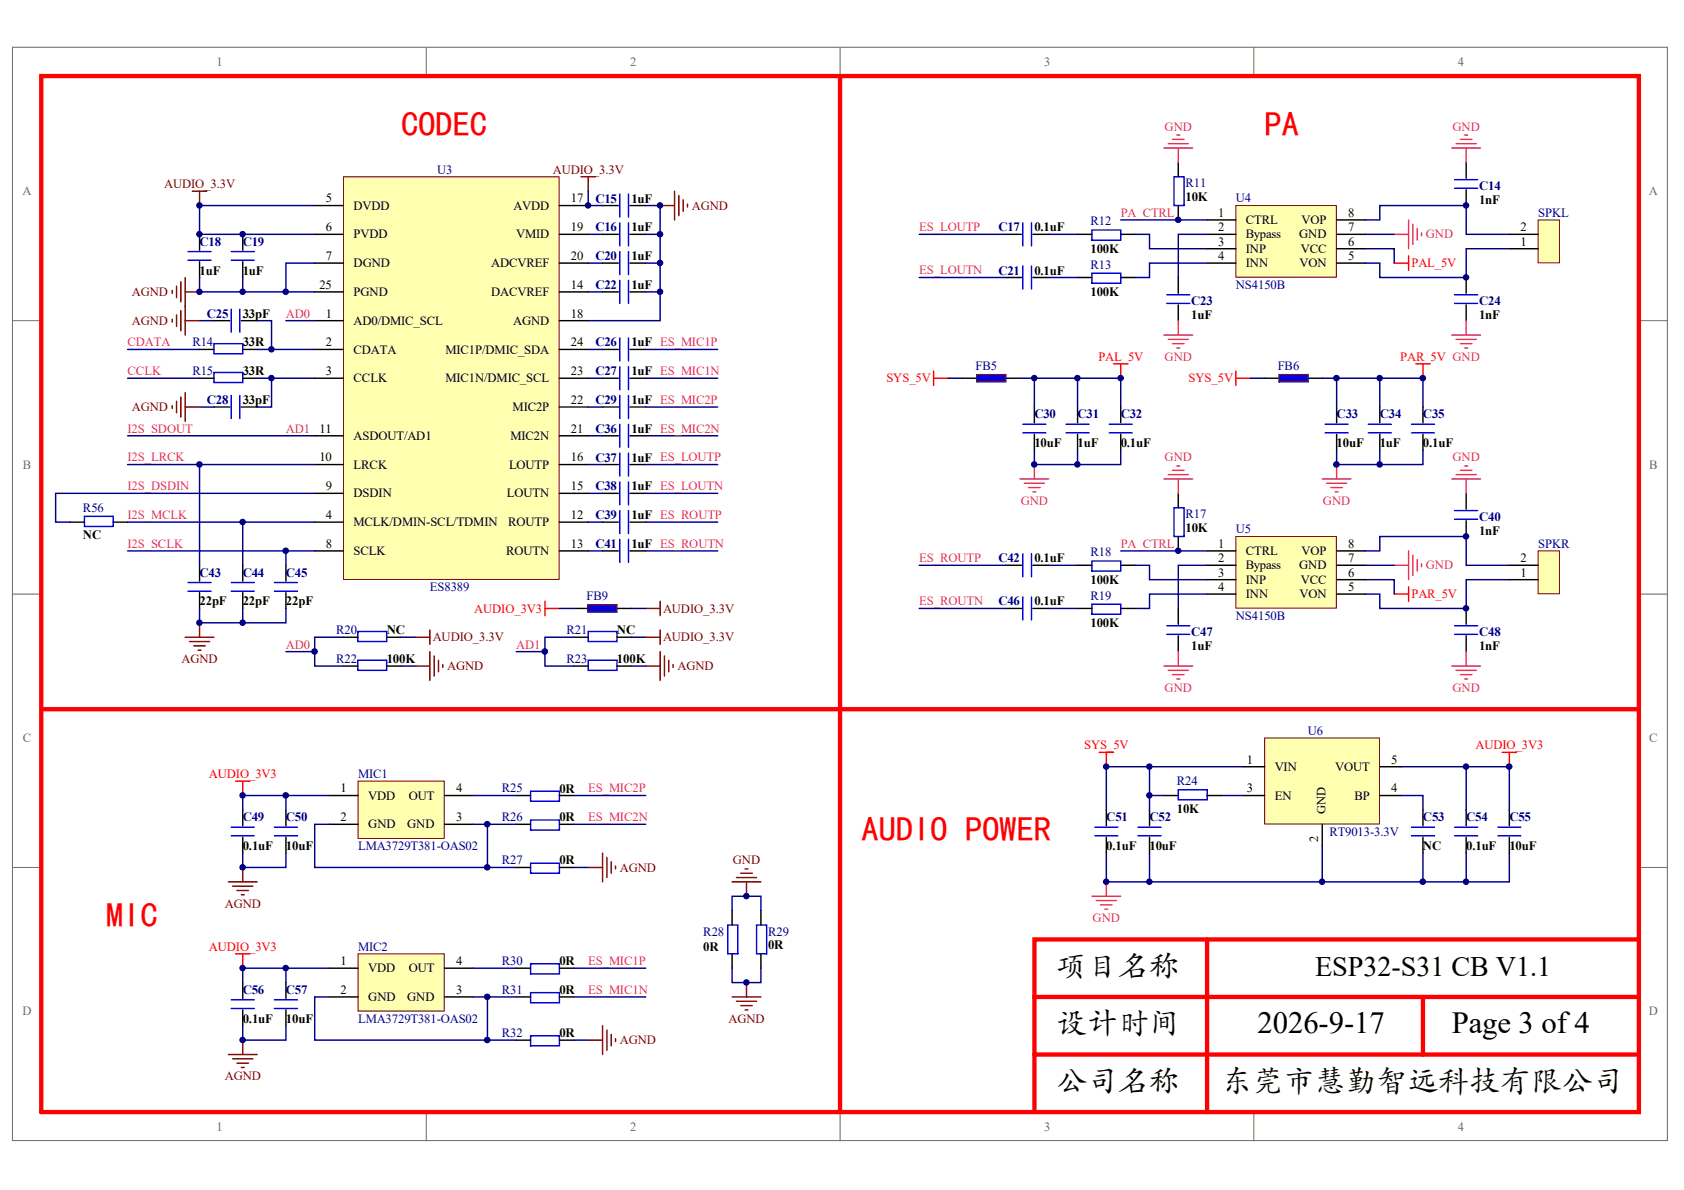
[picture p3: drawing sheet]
<svg xmlns="http://www.w3.org/2000/svg" width="297mm" height="210mm" viewBox="0 0 297 210" stroke-linecap="round" stroke-linejoin="round" font-family="sans-serif">
<g fill="#fff" stroke="#696969" stroke-width=".18">
<path d="M2.2 8.3h291.9v192.9h-291.9z"/>
<path d="M7.3 13.4h281.7v182.7h-281.7z"/>
</g>
<path d="M75.2 8.3v5.1M148.2 8.3v5.1M221.2 8.3v5.1M2.2 56.6h5.1M289.1 56.6h5.1M2.2 104.8h5.1M289.1 104.8h5.1M2.2 153h5.1M289.1 153h5.1M75.2 196.2v5M148.2 196.2v5M221.2 196.2v5" fill="none" stroke="#696969" stroke-width=".18"/>
<path d="M7.3 13.4h281.8v182.8h-281.8zM148.2 13.4v182.8M7.3 125.1h140.9M182.5 175.9h106.6M212.9 165.7v30.5M251 175.9v10.1M289.1 165.7h-106.6v30.5M182.5 186h106.6" fill="none" stroke="#f00" stroke-width=".76"/>
<path d="M60.6 31.2h38v71h-38z" fill="#ffffb0" stroke="#800000" stroke-width=".18"/>
<g fill="none" stroke="#000" stroke-width=".25">
<path d="M55.5 36.3h5.1M98.7 36.3h5M106.3 36.3h2.8M111.1 36.3h2.8M35.2 41.3v2.8M35.2 46.2v2.7M37.7 56.6h2.8M42.6 56.6h2.8M42.8 41.3v2.8M42.8 46.2v2.7M55.5 41.3h5.1M55.5 46.4h5.1"/>
<path d="M55.5 51.5h5.1M55.5 56.6h5.1M98.7 41.3h5M98.7 46.4h5M98.7 51.5h5M98.7 56.6h5M106.3 41.3h2.8M106.3 46.4h2.8M106.3 51.5h2.8M111.1 41.3h2.8M111.1 46.4h2.8M111.1 51.5h2.8"/>
<path d="M35.2 61.6h2.5M35.2 66.7h2.5M37.7 71.8h2.8M42.6 71.8h2.8M42.8 61.6h2.6M42.8 66.7h2.6M55.5 61.6h5.1M55.5 66.7h5.1M55.5 76.9h5.1M98.7 61.6h5M98.7 66.7h5M98.7 76.9h5"/>
<path d="M98.7 71.8h5M106.3 61.6h2.8M106.3 66.7h2.8M106.3 76.9h2.8M106.3 71.8h2.8M111.1 61.6h2.8M111.1 66.7h2.8M111.1 76.9h2.8M111.1 71.8h2.8M35.2 99.7v2.8M42.8 99.7v2.8M50.4 99.7v2.8"/>
<path d="M55.5 81.9h5.1M55.5 87h5.1M55.5 92.1h5.1M55.5 97.2h5.1M98.7 81.9h5M98.7 87h5M98.7 92.1h5M98.7 97.2h5M106.3 81.9h2.8M106.3 87h2.8M106.3 92.1h2.8M106.3 97.2h2.8"/>
<path d="M111.1 81.9h2.8M111.1 87h2.8M111.1 92.1h2.8M111.1 97.2h2.8M35.2 104.5v2.8M42.8 104.5v2.8M50.4 104.5v2.8M60.6 112.4h2.5M60.6 117.5h2.5M68.2 112.4h2.5M68.2 117.5h2.5M101.2 112.4h2.5"/>
<path d="M101.2 117.5h2.5M108.8 112.4h2.6M108.8 117.5h2.6"/>
</g>
<g fill="none" stroke="#00f" stroke-width=".25">
<path d="M109.3 34.2v4.1M109.3 39.3v4.1M110.9 34.2v4.1M110.9 39.3v4.1M33.2 45.9h4M33.2 44.4h4M40.8 45.9h4M40.8 44.4h4M40.8 54.5v4.1M42.3 54.5v4.1M109.3 44.4v4M109.3 49.5v4"/>
<path d="M109.3 59.6v4.1M110.9 44.4v4M110.9 49.5v4M110.9 59.6v4.1M37.7 60.6h5.1v1.8h-5.1zM37.7 65.7h5.1v1.8h-5.1zM40.8 69.8v4M42.3 69.8v4M109.3 64.7v4M109.3 69.8v4M109.3 74.8v4.1M109.3 79.9v4.1"/>
<path d="M110.9 64.7v4M110.9 69.8v4M110.9 74.8v4.1M110.9 79.9v4.1M109.3 85v4.1M109.3 90.1v4M109.3 95.1v4.1M110.9 85v4.1M110.9 90.1v4M110.9 95.1v4.1M33.2 104.3h4M33.2 102.8h4"/>
<path d="M40.8 104.3h4M40.8 102.8h4M48.4 104.3h4.1M48.4 102.8h4.1M63.1 111.4h5.1v1.8h-5.1zM63.1 116.5h5.1v1.7h-5.1zM103.7 111.4h5.1v1.8h-5.1zM103.7 116.5h5.1v1.7h-5.1z"/>
</g>
<g fill="none" stroke="#800000" stroke-width=".25">
<path d="M33.9 33.7h2.6M35.2 33.7v2.6M116.4 36.3h2.6M119 33.7v5.1M119.7 34.5v3.5M120.5 35.2v2.1M121.3 36v.5M30.4 51.2v.5M30.4 56.3v.5M31.1 50.5v2M31.1 55.5v2.1M31.9 49.7v3.6"/>
<path d="M31.9 54.8v3.5M32.7 48.9v10.2M32.7 51.5h2.5M32.7 56.6h2.5M30.4 71.5v.5M31.1 70.8v2M31.9 70v3.6M32.7 69.3v5M32.7 71.8h2.5M32.7 112.4h5M33.4 113.2h3.6M34.2 113.9h2"/>
<path d="M34.9 114.7h.6M35.2 109.9v2.5M73.3 112.4h2.5M73.3 117.5h2.5M75.8 111.1v2.6M75.8 114.9v5.1M76.6 115.7v3.6M77.3 116.5v2M78.1 117.2v.5M113.9 112.4h2.5M113.9 117.5h2.5M116.4 111.1v2.6"/>
<path d="M116.4 114.9v5.1M117.2 115.7v3.6M118 116.5v2M118.7 117.2v.5"/>
</g>
<g fill="none" stroke="#000080" stroke-width=".25">
<path d="M55.5 36.3h-20.3v5h20.3M113.9 36.3h2.5v20.3h-12.7M35.2 48.9v2.6h20.3M35.2 56.6h2.5M42.8 48.9v2.6M45.4 56.6h2.5v5M50.4 56.6h5.1M55.5 46.4h-5.1v5.1M103.7 41.3h2.6M103.7 46.4h2.6M103.7 51.5h2.6M113.9 41.3h2.5"/>
<path d="M113.9 46.4h2.5M113.9 51.5h2.5M22.5 61.6h12.7M22.5 66.7h12.7M35.2 71.8h2.5M45.4 61.6h10.1M45.4 66.7h10.1M47.9 66.7v5.1h-2.5M103.7 61.6h2.6M103.7 66.7h2.6M103.7 71.8h2.6M103.7 76.9h2.6"/>
<path d="M113.9 61.6h12.7M113.9 66.7h12.7M113.9 71.8h12.7M113.9 76.9h12.7M22.5 81.9h33M22.5 92.1h33M22.5 97.2h33M35.2 81.9v17.8M42.8 92.1v7.6M50.4 97.2v2.5M103.7 81.9h2.6M103.7 92.1h2.6"/>
<path d="M103.7 97.2h2.6M103.7 87h2.6M113.9 81.9h12.7M113.9 92.1h12.7M113.9 97.2h12.7M113.9 87h12.7M35.2 107.3v2.6h7.6v-2.6M50.4 107.3v2.6h-7.6M50.4 114.9h5.1M60.6 112.4h-5.1v5.1h5.1M70.7 112.4h2.6M70.7 117.5h2.6"/>
<path d="M91.1 114.9h5M101.2 112.4h-5.1v5.1h5.1M111.4 112.4h2.5M111.4 117.5h2.5"/>
</g>
<path d="M218 36.3h17.7v12.6h-17.7z" fill="#ffffb0" stroke="#800000" stroke-width=".18"/>
<g fill="none" stroke="#000" stroke-width=".25">
<path d="M207.8 28.6v2.6M207.8 36.3v2.5M212.9 38.8h5.1M235.8 38.8h5M258.6 28.6v2.8M258.6 33.5v2.8M177.4 41.3h2.8M177.4 48.9h2.8M182.2 41.3h2.8M182.2 48.9h2.8M190.1 41.3h2.5M190.1 48.9h2.5"/>
<path d="M197.7 41.3h2.5M197.7 48.9h2.5M207.8 48.9v2.8M207.8 53.8v2.8M212.9 41.3h5.1M212.9 43.9h5.1M212.9 46.4h5.1M235.8 41.3h5M235.8 43.9h5M235.8 46.4h5"/>
</g>
<path d="M180.4 39.3v4.1M181.9 39.3v4.1M207.1 31.2h1.8v5.1h-1.8zM256.6 33.2h4M256.6 31.7h4M180.4 46.9v4.1M181.9 46.9v4.1M192.6 40.6h5.1v1.7h-5.1zM192.6 48.2h5.1v1.8h-5.1zM205.8 53.5h4.1M205.8 52h4.1" fill="none" stroke="#00f" stroke-width=".25"/>
<path d="M185 41.3h5.1M185 48.9h5.1M200.2 41.3h2.6v2.6h10.1M212.9 41.3h-5.1v7.6M240.8 43.9h5.1v2.5M240.8 41.3h5.1" fill="none" stroke="#000080" stroke-width=".25"/>
<g fill="none" stroke="#da2467" stroke-width=".25">
<path d="M205.3 26.1h5.1M206.1 25.3h3.5M206.8 24.6h2.1M207.6 23.8h.5M207.8 26.1v2.5M248.5 38.8v5.1M249.2 39.6v3.5M256.1 26.1h5.1M256.8 25.3h3.6M257.6 24.6h2M258.4 23.8h.5M258.6 26.1v2.5"/>
<path d="M205.3 59.1h5.1M206.1 59.9h3.5M207.8 56.6v2.5M245.9 41.3h2.6M250 40.3v2M250.7 41.1v.5M206.8 60.6h2.1M207.6 61.4h.5"/>
</g>
<path d="M245.9 46.4h2.6M248.5 45.1v2.6" fill="none" stroke="#f00" stroke-width=".25"/>
<path d="M271.3 38.8h3.8v7.6h-3.8z" fill="#ffffb0" stroke="#800000" stroke-width=".18"/>
<path d="M258.6 48.9v2.8M258.6 53.8v2.8M266.2 43.9h5.1M266.2 41.3h5.1" fill="none" stroke="#000" stroke-width=".25"/>
<path d="M197.7 38.8h15.2M240.8 38.8h2.6v-2.5h15.2v5h7.6M162.1 41.3h15.3M162.1 48.9h15.3M212.9 46.4h-10.1v2.5h-2.6M266.2 43.9h-7.6v5h-15.2v-2.5h-2.6" fill="none" stroke="#000080" stroke-width=".25"/>
<path d="M256.6 52h4M256.6 53.5h4" fill="none" stroke="#00f" stroke-width=".25"/>
<path d="M256.1 59.1h5.1M256.8 59.9h3.6M258.6 56.6v2.5M257.6 60.6h2M258.4 61.4h.5" fill="none" stroke="#da2467" stroke-width=".25"/>
<path d="M218 94.6h17.7v12.7h-17.7z" fill="#ffffb0" stroke="#800000" stroke-width=".18"/>
<g fill="none" stroke="#000" stroke-width=".25">
<path d="M177.4 99.7h2.8M182.2 99.7h2.8M190.1 99.7h2.5M197.7 99.7h2.5M207.8 87v2.6M207.8 94.6v2.6M212.9 97.2h5.1M212.9 99.7h5.1M235.8 97.2h5M235.8 99.7h5M258.6 87v2.8M258.6 91.8v2.8"/>
<path d="M177.4 107.3h2.8M182.2 107.3h2.8M190.1 107.3h2.5M197.7 107.3h2.5M207.8 107.3v2.8M207.8 112.1v2.8M212.9 102.2h5.1M212.9 104.8h5.1M235.8 102.2h5M235.8 104.8h5"/>
</g>
<path d="M180.4 97.7v4M181.9 97.7v4M192.6 98.9h5.1v1.8h-5.1zM207.1 89.6h1.8v5h-1.8zM256.6 91.6h4M256.6 90.1h4M180.4 105.3v4.1M181.9 105.3v4.1M192.6 106.6h5.1v1.7h-5.1zM205.8 111.9h4.1M205.8 110.4h4.1" fill="none" stroke="#00f" stroke-width=".25"/>
<path d="M185 99.7h5.1M200.2 99.7h2.6v2.5h10.1M212.9 99.7h-5.1v7.6M240.8 99.7h5.1M185 107.3h5.1M240.8 102.2h5.1v2.6" fill="none" stroke="#000080" stroke-width=".25"/>
<g fill="none" stroke="#da2467" stroke-width=".25">
<path d="M205.3 84.5h5.1M206.1 83.7h3.5M206.8 83h2.1M207.6 82.2h.5M207.8 84.5v2.5M245.9 99.7h2.6M248.5 97.2v5M249.2 97.9v3.6M250 98.7v2M250.7 99.5v.5M256.1 84.5h5.1M256.8 83.7h3.6"/>
<path d="M257.6 83h2M258.4 82.2h.5M258.6 84.5v2.5M205.3 117.5h5.1M206.1 118.2h3.5M206.8 119h2.1M207.6 119.8h.5M207.8 114.9v2.6"/>
</g>
<path d="M245.9 104.8h2.6M248.5 103.5v2.6" fill="none" stroke="#f00" stroke-width=".25"/>
<path d="M271.3 97.2h3.8v7.5h-3.8z" fill="#ffffb0" stroke="#800000" stroke-width=".18"/>
<path d="M169.8 66.7h2.5M177.4 66.7h2.5M182.5 71.8v2.8M182.5 76.6v2.8M190.1 71.8v2.8M190.1 76.6v2.8M197.7 71.8v2.8M197.7 76.6v2.8M266.2 99.7h5.1M258.6 107.3v2.8M258.6 112.1v2.8M266.2 102.2h5.1" fill="none" stroke="#000" stroke-width=".25"/>
<path d="M182.5 79.4v2.5h15.2v-2.5M182.5 71.8v-5.1h15.2v5.1M190.1 66.7v5.1M190.1 79.4v2.5M162.1 99.7h15.3M197.7 97.2h15.2M240.8 97.2h2.6v-2.6h15.2v5.1h7.6M162.1 107.3h15.3M212.9 104.8h-10.1v2.5h-2.6M266.2 102.2h-7.6v5.1h-15.2v-2.5h-2.6" fill="none" stroke="#000080" stroke-width=".25"/>
<path d="M172.3 66.1h5.1v1.2h-5.1zM180.4 76.4h4.1M180.4 74.8h4.1M188 76.4h4.1M188 74.8h4.1M195.7 76.4h4M195.7 74.8h4M256.6 110.4h4M256.6 111.9h4" fill="none" stroke="#00f" stroke-width=".25"/>
<path d="M179.9 84.5h5.1M180.7 85.2h3.5M181.4 86h2.1M182.2 86.8h.5M182.5 81.9v2.6M256.1 117.5h5.1M256.8 118.2h3.6M257.6 119h2M258.4 119.8h.5M258.6 114.9v2.6" fill="none" stroke="#da2467" stroke-width=".25"/>
<path d="M164.7 65.4v2.6M164.7 66.7h2.5" fill="none" stroke="#f00" stroke-width=".25"/>
<path d="M172.3 66.1h5.1v1.2h-5.1z" fill="#00f" stroke="#800000" stroke-width=".18"/>
<path d="M196.4 64.2h2.6M197.7 64.2v2.5M218 65.4v2.6M218 66.7h2.5" fill="none" stroke="#f00" stroke-width=".25"/>
<path d="M167.2 66.7h2.6M179.9 66.7h2.6M235.8 79.4v2.5h15.2v-2.5M235.8 71.8v-5.1h15.2v5.1M243.4 66.7v5.1M243.4 79.4v2.5" fill="none" stroke="#000080" stroke-width=".25"/>
<path d="M225.6 66.1h5.1v1.2h-5.1zM233.7 76.4h4.1M233.7 74.8h4.1M241.4 76.4h4M241.4 74.8h4M249 76.4h4M249 74.8h4" fill="none" stroke="#00f" stroke-width=".25"/>
<path d="M223.1 66.7h2.5M230.7 66.7h2.5M235.8 71.8v2.8M235.8 76.6v2.8M243.4 71.8v2.8M243.4 76.6v2.8M251 71.8v2.8M251 76.6v2.8" fill="none" stroke="#000" stroke-width=".25"/>
<path d="M233.2 84.5h5.1M234 85.2h3.5M234.7 86h2.1M235.5 86.8h.5M235.8 81.9v2.6" fill="none" stroke="#da2467" stroke-width=".25"/>
<path d="M225.6 66.1h5.1v1.2h-5.1z" fill="#00f" stroke="#800000" stroke-width=".18"/>
<path d="M249.7 64.2h2.6M251 64.2v2.5" fill="none" stroke="#f00" stroke-width=".25"/>
<path d="M220.5 66.7h2.6M233.2 66.7h2.6" fill="none" stroke="#000080" stroke-width=".25"/>
<path d="M148.2 125.1h140.9" fill="none" stroke="#f00" stroke-width=".76"/>
<path d="M223.1 130.2h20.2v15.1h-20.2z" fill="#ffffb0" stroke="#800000" stroke-width=".18"/>
<g fill="none" stroke="#000" stroke-width=".25">
<path d="M219.3 135.2h3.8M243.4 135.2h3.8M195.1 142.9v2.8M195.1 147.7v2.8M202.8 142.9v2.8M202.8 147.7v2.8M205.3 140.3h2.5M212.9 140.3h2.6M219.3 140.3h3.8M233.2 145.4v3.8M243.4 140.3h3.8M251 142.9v2.8"/>
<path d="M251 147.7v2.8M258.6 142.9v2.8M258.6 147.7v2.8M266.2 142.9v2.8M266.2 147.7v2.8"/>
</g>
<path d="M202.8 135.2h-7.7v7.7M219.3 135.2h-16.5v5.1h2.5M247.2 135.2h11.4v7.7M258.6 135.2h7.6v7.7M195.1 150.5v5.1h55.9v-5.1M202.8 140.3v2.6M202.8 150.5v5.1M215.5 140.3h3.8M233.2 149.2v6.4M247.2 140.3h3.8v2.6M258.6 150.5v5.1h-7.6M266.2 150.5v5.1h-7.6" fill="none" stroke="#000080" stroke-width=".25"/>
<path d="M207.8 139.3h5.1v1.8h-5.1zM193.1 145.9h4.1M193.1 147.4h4.1M200.7 145.9h4.1M200.7 147.4h4.1M249 145.9h4M249 147.4h4M256.6 145.9h4M256.6 147.4h4M264.2 145.9h4.1M264.2 147.4h4.1" fill="none" stroke="#00f" stroke-width=".25"/>
<path d="M192.6 158.1h5.1M193.4 158.8h3.5M194.1 159.6h2.1M195.1 155.6v2.5M194.9 160.4h.5" fill="none" stroke="#da2467" stroke-width=".25"/>
<path d="M193.9 132.7h2.5M195.1 132.7v2.5M265 132.7h2.5M266.2 132.7v2.5" fill="none" stroke="#f00" stroke-width=".25"/>
<path d="M63.2 137.8h15.2v10.1h-15.2z" fill="#ffffb0" stroke="#800000" stroke-width=".18"/>
<g fill="none" stroke="#000" stroke-width=".25">
<path d="M42.8 142.9v2.8M42.8 147.7v2.8M50.4 142.9v2.8M50.4 147.7v2.8M58.1 140.3h5.1M58.1 145.4h5.1M78.4 140.3h5M78.4 145.4h5M91.1 140.3h2.5M91.1 145.4h2.5M91.1 153h2.5M98.7 140.3h2.5"/>
<path d="M98.7 145.4h2.5M98.7 153h2.5"/>
</g>
<path d="M93.6 139.6h5.1v1.7h-5.1zM40.8 145.9h4M40.8 147.4h4M48.4 145.9h4.1M48.4 147.4h4.1M93.6 152.3h5.1v1.7h-5.1zM93.6 144.6h5.1v1.8h-5.1z" fill="none" stroke="#00f" stroke-width=".25"/>
<path d="M42.8 150.5v2.5h7.6v-2.5M50.4 140.3h-7.6v2.6M58.1 140.3h-7.7v2.6M58.1 145.4h-2.6v7.6h30.5v-7.6h-2.6M83.4 140.3h7.7M86 145.4h5.1M86 153h5.1M101.2 140.3h12.7M101.2 145.4h12.7" fill="none" stroke="#000080" stroke-width=".25"/>
<path d="M41.5 137.8h2.6M42.8 137.8v2.5" fill="none" stroke="#f00" stroke-width=".25"/>
<path d="M40.3 155.6h5.1M41 156.3h3.6M41.8 157.1h2M42.6 157.8h.5M42.8 153v2.6M103.7 153h2.6M106.3 150.5v5.1M107 151.2v3.6M107.8 152v2M108.6 152.8v.5" fill="none" stroke="#800000" stroke-width=".25"/>
<path d="M63.2 168.2h15.2v10.1h-15.2z" fill="#ffffb0" stroke="#800000" stroke-width=".18"/>
<g fill="none" stroke="#000" stroke-width=".25">
<path d="M12.4 92.1h2.5M20 92.1h2.5M101.2 107.3h2.5M108.8 107.3h2.6M42.8 173.3v2.8M42.8 178.1v2.8M50.4 173.3v2.8M50.4 178.1v2.8M58.1 170.8h5.1M58.1 175.9h5.1M78.4 170.8h5M78.4 175.9h5"/>
<path d="M91.1 170.8h2.5M91.1 175.9h2.5M98.7 170.8h2.5M98.7 175.9h2.5M129.1 160.6v2.6M129.1 168.2v2.6M134.2 160.6v2.6M134.2 168.2v2.6M91.1 183.5h2.5M98.7 183.5h2.5"/>
</g>
<path d="M14.9 91.1h5.1v1.8h-5.1zM103.7 106.7h5.1v1.3h-5.1zM40.8 176.4h4M40.8 177.9h4M48.4 176.4h4.1M48.4 177.9h4.1M93.6 170h5.1v1.8h-5.1zM93.6 175.1h5.1v1.8h-5.1zM128.4 163.2h1.8v5h-1.8zM133.5 163.2h1.7v5h-1.7zM93.6 182.7h5.1v1.8h-5.1z" fill="none" stroke="#00f" stroke-width=".25"/>
<g fill="none" stroke="#000080" stroke-width=".25">
<path d="M22.5 76.9h33M55.5 87h-45.7v5.1h2.6M101.2 153h2.5M50.4 170.8h-7.6v2.5M58.1 170.8h-7.7v2.5M58.1 175.9h-2.6v7.6h30.5v-7.6h-2.6M83.4 170.8h7.7M86 175.9h5.1M101.2 170.8h12.7M101.2 175.9h12.7M129.1 160.6v-2.5h5.1v2.5M129.1 170.8v2.5h5.1v-2.5"/>
<path d="M42.8 180.9v2.6h7.6v-2.6M86 183.5h5.1M101.2 183.5h2.5"/>
</g>
<path d="M41.5 168.2h2.6M42.8 168.2v2.6" fill="none" stroke="#f00" stroke-width=".25"/>
<g fill="none" stroke="#800000" stroke-width=".25">
<path d="M129.1 155.6h5.1M129.9 154.8h3.6M130.7 154h2M131.4 153.3h.5M131.7 155.6v2.5M129.1 175.9h5.1M129.9 176.6h3.6M130.7 177.4h2M131.4 178.1h.5M131.7 173.3v2.6M40.3 186h5.1M41 186.8h3.6"/>
<path d="M41.8 187.5h2M42.6 188.3h.5M42.8 183.5v2.5M103.7 183.5h2.6M106.3 180.9v5.1M107 181.7v3.5M107.8 182.5v2M108.6 183.2v.5"/>
</g>
<path d="M103.7 106.7h5v1.2h-5z" fill="#00f" stroke="#800000" stroke-width=".18"/>
<path d="M96.1 106.1v2.5M96.1 107.3h2.6" fill="none" stroke="#f00" stroke-width=".25"/>
<path d="M102.5 31.2h2.5M103.7 31.2v2.5M113.9 107.3h2.5M116.4 106.1v2.5" fill="none" stroke="#800000" stroke-width=".25"/>
<path d="M103.7 33.7v2.6h2.6M98.7 107.3h2.5M111.4 107.3h2.5" fill="none" stroke="#000080" stroke-width=".25"/>
<g fill="#000080" stroke="#000080" stroke-width=".18">
<circle cx="35.2" cy="109.8" r=".48"/>
<circle cx="35.2" cy="81.9" r=".48"/>
<circle cx="35.2" cy="51.5" r=".48"/>
<circle cx="35.2" cy="41.3" r=".48"/>
<circle cx="35.2" cy="36.2" r=".48"/>
<circle cx="42.8" cy="183.4" r=".48"/>
<circle cx="42.8" cy="170.8" r=".48"/>
<circle cx="42.8" cy="153" r=".48"/>
<circle cx="42.8" cy="140.3" r=".48"/>
<circle cx="42.8" cy="109.8" r=".48"/>
<circle cx="42.8" cy="92.1" r=".48"/>
<circle cx="42.8" cy="51.5" r=".48"/>
<circle cx="42.8" cy="41.3" r=".48"/>
<circle cx="47.9" cy="66.7" r=".48"/>
<circle cx="47.9" cy="61.6" r=".48"/>
<circle cx="50.4" cy="170.8" r=".49"/>
<circle cx="50.4" cy="140.3" r=".49"/>
<circle cx="50.4" cy="97.1" r=".49"/>
<circle cx="50.4" cy="51.5" r=".49"/>
<circle cx="55.5" cy="114.9" r=".49"/>
<circle cx="85.9" cy="183.4" r=".49"/>
<circle cx="85.9" cy="175.8" r=".49"/>
<circle cx="85.9" cy="153" r=".49"/>
<circle cx="85.9" cy="145.4" r=".49"/>
<circle cx="96.1" cy="114.9" r=".49"/>
<circle cx="103.7" cy="36.2" r=".48"/>
<circle cx="116.4" cy="51.5" r=".48"/>
<circle cx="116.4" cy="46.4" r=".48"/>
<circle cx="116.4" cy="41.3" r=".48"/>
<circle cx="116.4" cy="36.2" r=".48"/>
<circle cx="131.6" cy="173.3" r=".48"/>
<circle cx="131.6" cy="158.1" r=".48"/>
<circle cx="182.4" cy="81.9" r=".48"/>
<circle cx="182.4" cy="66.7" r=".48"/>
<circle cx="190" cy="81.9" r=".48"/>
<circle cx="190" cy="66.7" r=".48"/>
<circle cx="195.1" cy="155.5" r=".48"/>
<circle cx="195.1" cy="135.2" r=".48"/>
<circle cx="197.7" cy="66.7" r=".48"/>
<circle cx="202.7" cy="155.5" r=".48"/>
<circle cx="202.7" cy="140.3" r=".48"/>
<circle cx="202.7" cy="135.2" r=".48"/>
<circle cx="207.8" cy="97.1" r=".48"/>
<circle cx="207.8" cy="38.8" r=".48"/>
<circle cx="233.2" cy="155.5" r=".48"/>
<circle cx="235.7" cy="81.9" r=".49"/>
<circle cx="235.7" cy="66.7" r=".49"/>
<circle cx="243.4" cy="81.9" r=".48"/>
<circle cx="243.4" cy="66.7" r=".48"/>
<circle cx="251" cy="155.5" r=".49"/>
<circle cx="251" cy="66.7" r=".49"/>
<circle cx="258.6" cy="155.5" r=".48"/>
<circle cx="258.6" cy="135.2" r=".48"/>
<circle cx="258.6" cy="107.3" r=".48"/>
<circle cx="258.6" cy="94.6" r=".48"/>
<circle cx="258.6" cy="48.9" r=".48"/>
<circle cx="258.6" cy="36.2" r=".48"/>
<circle cx="266.2" cy="135.2" r=".49"/>
</g>
<g font-size="6.1" fill="#f00">
<text x="70.7" y="24">CDC</text>
<text x="73.8" y="24">OE</text>
<text x="223.1" y="24">P</text>
<text x="226.1" y="24">A</text>
<text x="152" y="148.3">ADOPWR</text>
<text x="155" y="148.3">UI</text>
<text x="173.3" y="148.3">OE</text>
<text x="18.7" y="163.6">MC</text>
<text x="21.7" y="163.6">I</text>
</g>
<g font-size="5.4">
<text x="186.3" y="171.9">项目名称</text>
<text x="186.3" y="182">设计时间</text>
<text x="221.8" y="182.2">2026-9-17</text>
<text x="256.1" y="182.2">Page 3 of4</text>
<text x="186.3" y="192.2">公司名称</text>
<text x="215.5" y="192.2">东莞市慧勤智远科技有限公司</text>
</g>
<text font-size="5" x="232" y="172.2">ESP32-S31 CB V1.1</text>
<g font-size="2.3" fill="#000080">
<text x="105" y="35.7">C15</text>
<text x="260.9" y="33.4">C14</text>
<text x="105" y="40.8">C16</text>
<text x="176.1" y="40.8">C17</text>
<text x="35.2" y="43.3">C18</text>
<text x="42.8" y="43.3">C19</text>
<text x="105" y="45.9">C20</text>
<text x="105" y="51">C22</text>
<text x="176.1" y="48.4">C21</text>
<text x="210.1" y="53.8">C23</text>
<text x="260.9" y="53.8">C24</text>
<text x="36.5" y="56">C25</text>
<text x="105" y="61.1">C26</text>
<text x="36.5" y="71.3">C28</text>
<text x="105" y="66.2">C27</text>
<text x="105" y="71.3">C29</text>
<text x="105" y="76.3">C36</text>
<text x="182.5" y="73.8">C30</text>
<text x="190.1" y="73.8">C31</text>
<text x="197.7" y="73.8">C32</text>
<text x="235.8" y="73.8">C33</text>
<text x="243.4" y="73.8">C34</text>
<text x="251" y="73.8">C35</text>
<text x="105" y="81.4">C37</text>
<text x="105" y="86.5">C38</text>
<text x="105" y="91.6">C39</text>
<text x="260.9" y="91.8">C40</text>
<text x="35.2" y="101.7">C43</text>
<text x="42.8" y="101.7">C44</text>
<text x="50.4" y="101.7">C45</text>
<text x="105" y="96.6">C41</text>
<text x="176.1" y="99.2">C42</text>
<text x="176.1" y="106.8">C46</text>
<text x="210.1" y="112.1">C47</text>
<text x="260.9" y="112.1">C48</text>
<text x="42.8" y="144.9">C49</text>
<text x="50.4" y="144.9">C50</text>
<text x="195.1" y="144.9">C51</text>
<text x="202.8" y="144.9">C52</text>
<text x="251" y="144.9">C53</text>
<text x="258.6" y="144.9">C54</text>
<text x="266.2" y="144.9">C55</text>
<text x="42.8" y="175.3">C56</text>
<text x="50.4" y="175.3">C57</text>
</g>
<g font-size="2.3">
<text x="111.4" y="35.7">1uF</text>
<text x="209.1" y="35.5">10K</text>
<text x="260.9" y="36">1nF</text>
<text x="111.4" y="40.8">1uF</text>
<text x="182.5" y="40.8">0.1uF</text>
<text x="111.4" y="45.9">1uF</text>
<text x="192.4" y="44.6">100K</text>
<text x="35.2" y="48.4">1uF</text>
<text x="42.8" y="48.4">1uF</text>
<text x="111.4" y="51">1uF</text>
<text x="182.5" y="48.4">0.1uF</text>
<text x="192.4" y="52.2">100K</text>
<text x="42.8" y="56">33pF</text>
<text x="210.1" y="56.3">1uF</text>
<text x="260.9" y="56.3">1nF</text>
<text x="42.8" y="61.1">33R</text>
<text x="111.4" y="61.1">1uF ES_MIC1P</text>
<text x="42.8" y="71.3">33pF</text>
<text x="42.8" y="66.2">33R</text>
<text x="111.4" y="66.2">1uF ES_MIC1N</text>
<text x="111.4" y="71.3">1uF ES_MIC2P</text>
<text x="111.4" y="76.3">1uF ES_MIC2N</text>
<text x="111.4" y="81.4">1uF ES_LOUTP</text>
<text x="182.5" y="78.9">10uF</text>
<text x="190.1" y="78.9">1uF</text>
<text x="197.7" y="78.9">0.1uF</text>
<text x="235.8" y="78.9">10uF</text>
<text x="243.4" y="78.9">1uF</text>
<text x="251" y="78.9">0.1uF</text>
<text x="111.4" y="86.5">1uF ES_LOUTN</text>
<text x="14.6" y="95.1">NC</text>
<text x="111.4" y="91.6">1uF ES_ROUTP</text>
<text x="209.1" y="93.9">10K</text>
<text x="260.9" y="94.4">1nF</text>
<text x="111.4" y="96.6">1uF ES_ROUTN</text>
<text x="182.5" y="99.2">0.1uF</text>
<text x="35.2" y="106.8">22pF</text>
<text x="42.8" y="106.8">22pF</text>
<text x="50.4" y="106.8">22pF</text>
<text x="182.5" y="106.8">0.1uF</text>
<text x="192.4" y="103">100K</text>
<text x="68.2" y="111.9">NC</text>
<text x="108.8" y="111.9">NC</text>
<text x="192.4" y="110.6">100K</text>
<text x="68.2" y="117">100K</text>
<text x="108.8" y="117">100K</text>
<text x="210.1" y="114.7">1uF</text>
<text x="260.9" y="114.7">1nF</text>
<text x="98.7" y="139.8">0R</text>
<text x="207.6" y="143.3">10K</text>
<text x="42.8" y="149.9">0.1uF</text>
<text x="50.4" y="149.9">10uF</text>
<text x="98.7" y="144.9">0R</text>
<text x="195.1" y="149.9">0.1uF</text>
<text x="202.8" y="149.9">10uF</text>
<text x="251" y="149.9">NC</text>
<text x="258.6" y="149.9">0.1uF</text>
<text x="266.2" y="149.9">10uF</text>
<text x="98.7" y="152.5">0R</text>
<text x="124.1" y="167.7">0R</text>
<text x="135.5" y="167.5">0R</text>
<text x="98.7" y="170.3">0R</text>
<text x="98.7" y="175.3">0R</text>
<text x="42.8" y="180.4">0.1uF</text>
<text x="50.4" y="180.4">10uF</text>
<text x="98.7" y="182.9">0R</text>
</g>
<g font-size="2.2" fill="#696969">
<text x="38.2" y="11.6">1</text>
<text x="111.2" y="11.6">2</text>
<text x="184.2" y="11.6">3</text>
<text x="257.1" y="11.6">4</text>
<text x="3.9" y="34.4">A</text>
<text x="290.8" y="34.4">A</text>
<text x="4" y="82.7">B</text>
<text x="290.9" y="82.7">B</text>
<text x="4" y="130.9">C</text>
<text x="290.9" y="130.9">C</text>
<text x="3.9" y="179.1">D</text>
<text x="290.8" y="179.1">D</text>
<text x="38.2" y="199.4">1</text>
<text x="111.2" y="199.4">2</text>
<text x="184.2" y="199.4">3</text>
<text x="257.1" y="199.4">4</text>
</g>
<g font-size="2.2" fill="#da2467">
<text x="205.4" y="23">GND</text>
<text x="256.2" y="23">GND</text>
<text x="162.1" y="40.8">ES_LOUTP</text>
<text x="197.7" y="38.2">PA_CTRL</text>
<text x="251.5" y="42.1">GND</text>
<text x="162.1" y="48.4">ES_LOUTN</text>
<text x="50.4" y="56">AD0</text>
<text x="22.5" y="61.1">CDATA</text>
<text x="205.4" y="63.6">GND</text>
<text x="22.5" y="66.2">CCLK</text>
<text x="22.5" y="76.3">I2S_SDOUT</text>
<text x="50.4" y="76.3">AD1</text>
<text x="22.5" y="81.4">I2S_LRCK</text>
<text x="205.4" y="81.4">GND</text>
<text x="256.2" y="81.4">GND</text>
<text x="22.5" y="86.5">I2S_DSDIN</text>
<text x="180" y="89">GND</text>
<text x="233.4" y="89">GND</text>
<text x="22.5" y="91.5">I2S_MCLK</text>
<text x="22.5" y="96.6">I2S_SCLK</text>
<text x="162.1" y="99.2">ES_ROUTP</text>
<text x="197.7" y="96.6">PA_CTRL</text>
<text x="251.5" y="100.4">GND</text>
<text x="162.1" y="106.8">ES_ROUTN</text>
<text x="50.4" y="114.4">AD0</text>
<text x="91.1" y="114.4">AD1</text>
<text x="205.4" y="122">GND</text>
<text x="256.2" y="122">GND</text>
<text x="103.7" y="139.8">ES_MIC2P</text>
<text x="103.7" y="144.8">ES_MIC2N</text>
<text x="192.7" y="162.6">GND</text>
<text x="103.7" y="170.2">ES_MIC1P</text>
<text x="103.7" y="175.3">ES_MIC1N</text>
</g>
<g font-size="2.2" fill="#800000">
<text x="29" y="33.2">AUDIO_3.3V</text>
<text x="97.5" y="30.6">AUDIO_3.3V</text>
<text x="122" y="37">AGND</text>
<text x="23.2" y="52.2">AGND</text>
<text x="23.2" y="57.3">AGND</text>
<text x="23.2" y="72.5">AGND</text>
<text x="76.3" y="113.1">AUDIO_3.3V</text>
<text x="117" y="113.1">AUDIO_3.3V</text>
<text x="117" y="108">AUDIO_3.3V</text>
<text x="32" y="116.9">AGND</text>
<text x="78.9" y="118.2">AGND</text>
<text x="119.5" y="118.2">AGND</text>
<text x="109.3" y="153.7">AGND</text>
<text x="129.3" y="152.5">GND</text>
<text x="39.6" y="160.1">AGND</text>
<text x="109.3" y="184.2">AGND</text>
<text x="128.5" y="180.4">AGND</text>
<text x="39.6" y="190.5">AGND</text>
</g>
<g font-size="2.2">
<text x="57.5" y="35.7">5</text>
<text x="100.7" y="35.7">17</text>
<text x="57.5" y="40.8">6</text>
<text x="62.4" y="37">DVDD</text>
<text x="90.5" y="37">AVDD</text>
<text x="100.7" y="40.8">19</text>
<text x="214.9" y="38.2">1</text>
<text x="214.9" y="40.8">2</text>
<text x="219.8" y="39.5">CTRL</text>
<text x="229.6" y="39.5">VOP</text>
<text x="237.8" y="40.8">7</text>
<text x="237.8" y="38.2">8</text>
<text x="268.2" y="40.8">2</text>
<text x="57.5" y="45.9">7</text>
<text x="62.4" y="42.1">PVDD</text>
<text x="62.4" y="47.1">DGND</text>
<text x="86.6" y="47.1">ADCVREF</text>
<text x="91.1" y="42.1">VMID</text>
<text x="100.7" y="45.9">20</text>
<text x="214.9" y="43.3">3</text>
<text x="214.9" y="45.9">4</text>
<text x="219.8" y="42.1">Bypass</text>
<text x="219.8" y="44.6">INP</text>
<text x="219.8" y="47.1">INN</text>
<text x="229.2" y="42.1">GND</text>
<text x="229.2" y="47.1">VON</text>
<text x="229.5" y="44.6">VCC</text>
<text x="237.8" y="45.9">5</text>
<text x="237.8" y="43.3">6</text>
<text x="268.2" y="43.3">1</text>
<text x="56.3" y="50.9">25</text>
<text x="62.4" y="52.2">PGND</text>
<text x="86.6" y="52.2">DACVREF</text>
<text x="100.7" y="50.9">14</text>
<text x="57.5" y="56">1</text>
<text x="62.4" y="57.3">AD0/DMIC_SCL</text>
<text x="90.5" y="57.3">AGND</text>
<text x="100.7" y="56">18</text>
<text x="57.5" y="61.1">2</text>
<text x="62.4" y="62.4">CDATA</text>
<text x="78.6" y="62.4">MIC1P/DMIC_SDA</text>
<text x="100.7" y="61.1">24</text>
<text x="57.5" y="66.2">3</text>
<text x="62.4" y="67.4">CCLK</text>
<text x="78.6" y="67.4">MIC1N/DMIC_SCL</text>
<text x="100.7" y="66.2">23</text>
<text x="100.7" y="71.2">22</text>
<text x="56.3" y="76.3">11</text>
<text x="62.4" y="77.6">ASDOUT/AD1</text>
<text x="90" y="77.6">MIC2N</text>
<text x="90.4" y="72.5">MIC2P</text>
<text x="100.7" y="76.3">21</text>
<text x="56.3" y="81.4">10</text>
<text x="62.4" y="82.7">LRCK</text>
<text x="89.8" y="82.7">LOUTP</text>
<text x="100.7" y="81.4">16</text>
<text x="57.5" y="86.5">9</text>
<text x="62.4" y="87.7">DSDIN</text>
<text x="89.4" y="87.7">LOUTN</text>
<text x="100.7" y="86.5">15</text>
<text x="57.5" y="91.5">4</text>
<text x="62.4" y="92.8">MCLK/DMIN-SCL/TDMIN</text>
<text x="89.7" y="92.8">ROUTP</text>
<text x="100.7" y="91.5">12</text>
<text x="57.5" y="96.6">8</text>
<text x="62.4" y="97.9">SCLK</text>
<text x="89.3" y="97.9">ROUTN</text>
<text x="100.7" y="96.6">13</text>
<text x="214.9" y="96.6">1</text>
<text x="214.9" y="99.2">2</text>
<text x="214.9" y="101.7">3</text>
<text x="219.8" y="97.9">CTRL</text>
<text x="219.8" y="100.4">Bypass</text>
<text x="229.2" y="100.4">GND</text>
<text x="229.6" y="97.9">VOP</text>
<text x="237.8" y="101.7">6</text>
<text x="237.8" y="99.2">7</text>
<text x="237.8" y="96.6">8</text>
<text x="268.2" y="101.7">1</text>
<text x="268.2" y="99.2">2</text>
<text x="214.9" y="104.2">4</text>
<text x="219.8" y="103">INP</text>
<text x="219.8" y="105.5">INN</text>
<text x="229.2" y="105.5">VON</text>
<text x="229.5" y="103">VCC</text>
<text x="237.8" y="104.2">5</text>
<text x="219.9" y="134.7">1</text>
<text x="224.8" y="136">VIN</text>
<text x="235.5" y="136">VOUT</text>
<text x="245.4" y="134.7">5</text>
<text x="60.1" y="139.8">1</text>
<text x="65" y="141">VDD</text>
<text x="72.1" y="141">OUT</text>
<text x="80.4" y="139.8">4</text>
<text x="219.9" y="139.8">3</text>
<text x="224.8" y="141">EN</text>
<text x="233.8" y="143.6" transform="rotate(-90 233.8 143.6)">GND</text>
<text x="238.9" y="141">BP</text>
<text x="245.4" y="139.8">4</text>
<text x="60.1" y="144.8">2</text>
<text x="65" y="146.1">GND</text>
<text x="71.8" y="146.1">GND</text>
<text x="80.4" y="144.8">3</text>
<text x="232.5" y="148.6" transform="rotate(-90 232.5 148.6)">2</text>
<text x="60.1" y="170.2">1</text>
<text x="65" y="171.5">VDD</text>
<text x="72.1" y="171.5">OUT</text>
<text x="80.4" y="170.2">4</text>
<text x="60.1" y="175.3">2</text>
<text x="65" y="176.6">GND</text>
<text x="71.8" y="176.6">GND</text>
<text x="80.4" y="175.3">3</text>
</g>
<g font-size="2.2" fill="#000080">
<text x="77.1" y="30.6">U3</text>
<text x="209.1" y="32.9">R11</text>
<text x="218" y="35.7">U4</text>
<text x="192.4" y="39.8">R12</text>
<text x="271.3" y="38.2">SPKL</text>
<text x="192.4" y="47.4">R13</text>
<text x="218" y="50.9">NS4150B</text>
<text x="33.9" y="61.1">R14</text>
<text x="172.1" y="65.3">FB5</text>
<text x="225.4" y="65.3">FB6</text>
<text x="33.9" y="66.2">R15</text>
<text x="14.6" y="90.3">R56</text>
<text x="209.1" y="91.3">R17</text>
<text x="218" y="94.1">U5</text>
<text x="192.4" y="98.1">R18</text>
<text x="271.3" y="96.6">SPKR</text>
<text x="75.8" y="104.2">ES8389</text>
<text x="103.4" y="105.9">FB9</text>
<text x="192.4" y="105.8">R19</text>
<text x="59.3" y="111.9">R20</text>
<text x="99.9" y="111.9">R21</text>
<text x="218" y="109.3">NS4150B</text>
<text x="59.3" y="116.9">R22</text>
<text x="99.9" y="116.9">R23</text>
<text x="230.7" y="129.6">U6</text>
<text x="63.2" y="137.2">MIC1</text>
<text x="88.5" y="139.8">R25</text>
<text x="207.6" y="138.5">R24</text>
<text x="63.2" y="149.9">LMA3729T381-OAS02</text>
<text x="88.5" y="144.8">R26</text>
<text x="234.5" y="147.4">RT9013-3.3V</text>
<text x="88.5" y="152.5">R27</text>
<text x="63.2" y="167.7">MIC2</text>
<text x="124.1" y="165.2">R28</text>
<text x="135.5" y="165.2">R29</text>
<text x="88.5" y="170.2">R30</text>
<text x="88.5" y="175.3">R31</text>
<text x="63.2" y="180.4">LMA3729T381-OAS02</text>
<text x="88.5" y="182.9">R32</text>
</g>
<g font-size="2.2" fill="#f00">
<text x="249" y="47.1">PAL_5V</text>
<text x="193.7" y="63.6">PAL_5V</text>
<text x="247" y="63.6">PAR_5V GND</text>
<text x="156.4" y="67.4">SYS_5V</text>
<text x="209.7" y="67.4">SYS_5V</text>
<text x="249" y="105.5">PAR_5V</text>
<text x="83.7" y="108">AUDIO_3V3</text>
<text x="36.9" y="137.2">AUDIO_3V3</text>
<text x="191.2" y="132.2">SYS_5V</text>
<text x="260.3" y="132.2">AUDIO_3V3</text>
<text x="36.9" y="167.7">AUDIO_3V3</text>
</g>
</svg>
